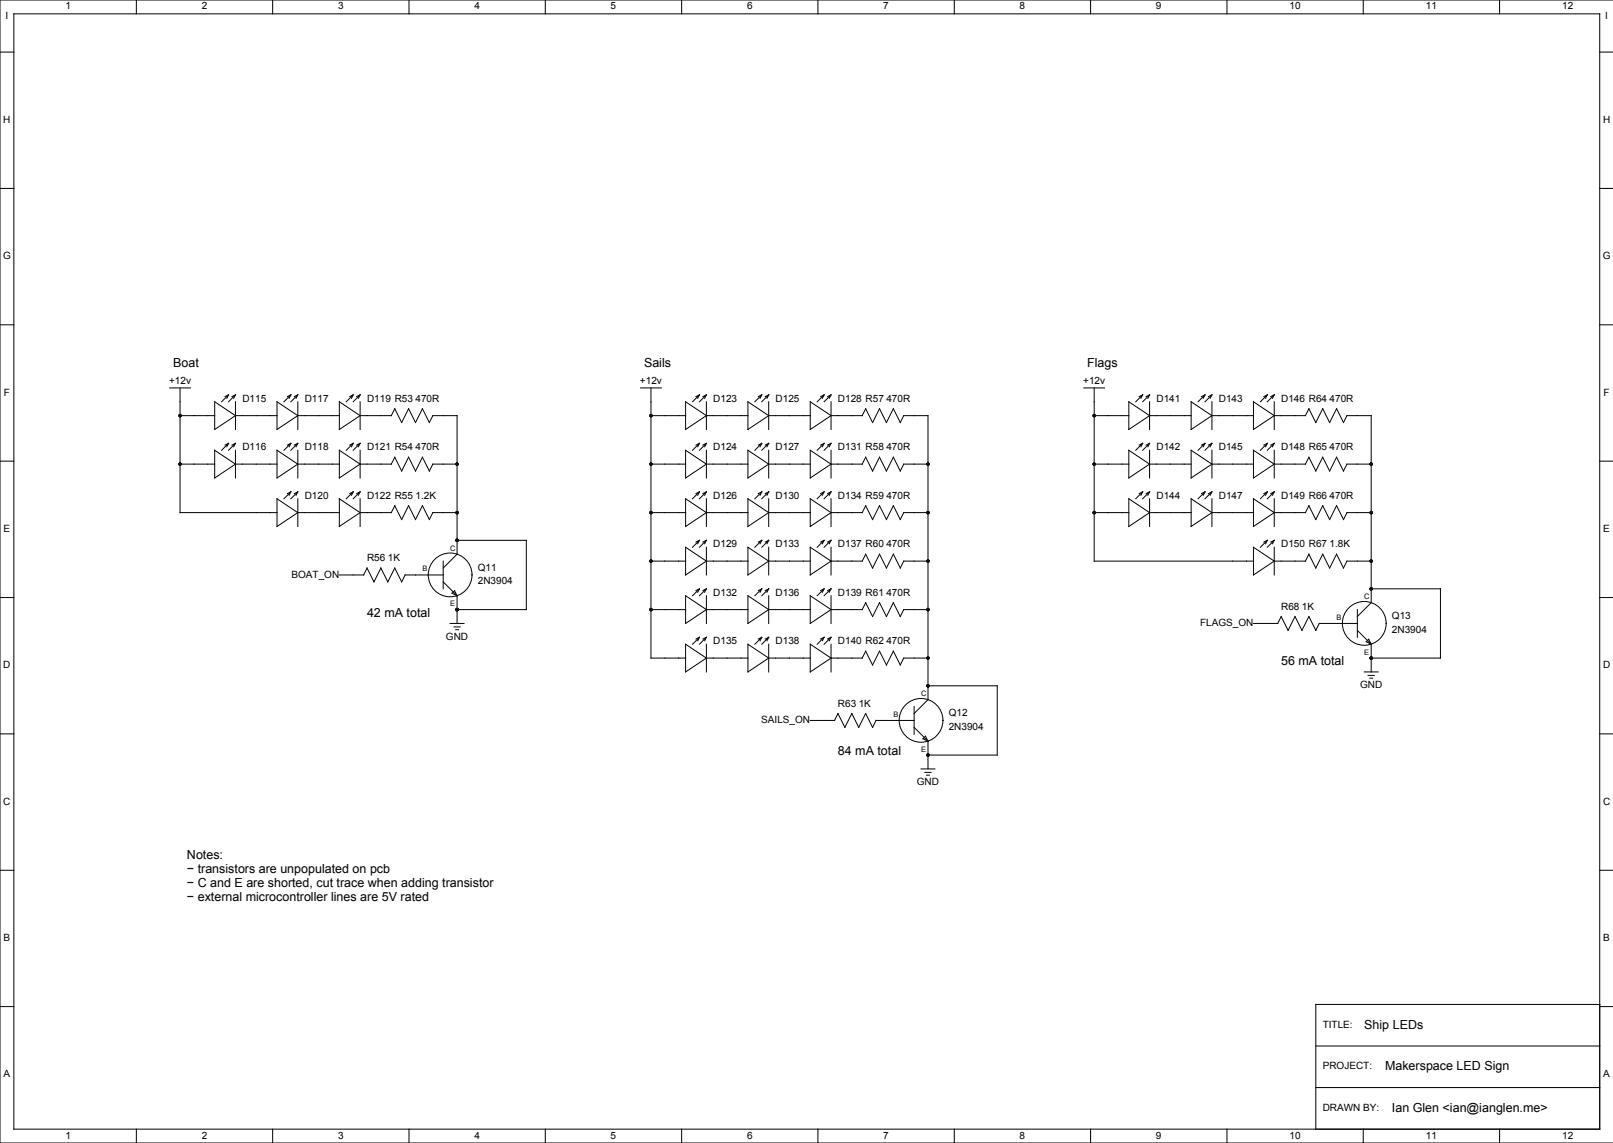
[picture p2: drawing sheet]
<svg xmlns="http://www.w3.org/2000/svg" width="592mm" height="419mm" viewBox="0 0 592 419" stroke-linecap="round" stroke-linejoin="round" font-family="sans-serif">
<g fill="none" stroke="#000" stroke-width=".37">
<path d="M0 19.1h5.1M5.1 5.1h581.6v408.9h-581.6zM50 0v5.1M100 0v5.1M150 0v5.1M200 0v5.1M250 0v5.1M300 0v5.1M350 0v5.1M400 0v5.1M450 0v5.1M500 0v5.1"/>
<path d="M550 0v5.1M586.7 19.1h5M591.7 0h-591.7v419.1h591.7M0 69.1h5.1M586.7 69.1h5M0 119.1h5.1M586.7 119.1h5M62.2 142.2h7.6M66 142.2v45.8h35.6M66 152.4h12.7M78.7 147.3l7.7 5.1-7.7 5.1zM83.8 144.8l-2.5 2.5"/>
<path d="M83.8 144.8l-.6 1.2M83.8 144.8l-1.3 .6M86.4 152.4h15.2M86.4 147.3v10.2M86.4 144.8l-2.6 2.5M86.4 144.8l-.7 1.2M86.4 144.8l-1.3 .6M101.6 147.3l7.6 5.1-7.6 5.1zM106.7 144.8l-2.6 2.5M106.7 144.8l-.7 1.2M106.7 144.8l-1.3 .6M109.2 152.4h15.3"/>
<path d="M109.2 147.3v10.2M109.2 144.8l-2.5 2.5M109.2 144.8l-.6 1.2M109.2 144.8l-1.3 .6M124.5 147.3l7.6 5.1-7.6 5.1zM129.5 144.8l-2.5 2.5M129.5 144.8l-.6 1.2M129.5 144.8l-1.2 .6M132.1 152.4h11.5M132.1 147.3v10.2M132.1 144.8l-2.6 2.5M132.1 144.8l-.7 1.2"/>
<path d="M132.1 144.8l-1.3 .6M143.5 152.4l1.3-2.5 2.5 5 2.6-5 2.5 5 2.5-5 2.6 5 1.2-2.5h8.9v50.8l-5 5.1M234.9 142.2h7.7M238.8 152.4h12.7M238.8 142.2v99.1h12.7M251.5 147.3l7.6 5.1-7.6 5.1zM256.5 144.8l-2.5 2.5M256.5 144.8l-.6 1.2M256.5 144.8l-1.2 .6M259.1 152.4h15.2M259.1 147.3v10.2M259.1 144.8l-2.6 2.5"/>
<path d="M259.1 144.8l-.7 1.2M259.1 144.8l-1.3 .6M274.3 147.3l7.6 5.1-7.6 5.1zM279.4 144.8l-2.5 2.5M279.4 144.8l-.6 1.2M279.4 144.8l-1.3 .6M281.9 152.4h15.3M281.9 147.3v10.2M281.9 144.8l-2.5 2.5M281.9 144.8l-.6 1.2M281.9 144.8l-1.2 .6M297.2 147.3l7.6 5.1-7.6 5.1z"/>
<path d="M302.3 144.8l-2.6 2.5M302.3 144.8l-.7 1.2M302.3 144.8l-1.3 .6M304.8 152.4h11.5l1.2-2.5 2.5 5 2.6-5 2.5 5 2.6-5 2.5 5 1.3-2.5h8.9v104.1l-5.1 5.1M304.8 147.3v10.2M304.8 144.8l-2.5 2.5M304.8 144.8l-.6 1.2M304.8 144.8l-1.3 .6M397.5 142.2h7.6M401.3 152.4h12.7M401.3 142.2v63.5h58.4M414 147.3l7.6 5.1-7.6 5.1z"/>
<path d="M419.1 144.8l-2.5 2.5M419.1 144.8l-.6 1.2M419.1 144.8l-1.3 .6M421.6 152.4h15.3M421.6 147.3v10.2M421.6 144.8l-2.5 2.5M421.6 144.8l-.6 1.2M421.6 144.8l-1.2 .6M436.9 147.3l7.6 5.1-7.6 5.1zM442 144.8l-2.6 2.5M442 144.8l-.7 1.2M442 144.8l-1.3 .6"/>
<path d="M444.5 152.4h15.2M444.5 147.3v10.2M444.5 144.8l-2.5 2.5M444.5 144.8l-.6 1.2M444.5 144.8l-1.3 .6M459.7 147.3l7.7 5.1-7.7 5.1zM464.8 144.8l-2.5 2.5M464.8 144.8l-.6 1.2M464.8 144.8l-1.2 .6M467.4 147.3v10.2M467.4 144.8l-2.6 2.5M467.4 144.8l-.7 1.2"/>
<path d="M467.4 144.8l-1.3 .6M480.1 149.9l2.5 5 2.5-5 2.6 5 2.5-5 2.6 5 1.2-2.5h8.9v68.6l-5.1 5.1M480.1 149.9l-1.3 2.5h-11.4M0 169.1h5.1M66 170.2h12.7M78.7 165.1l7.7 5.1-7.7 5.1zM83.8 162.6l-2.5 2.5M83.8 162.6l-.6 1.2M83.8 162.6l-1.3 .6M86.4 165.1v10.2M86.4 170.2h15.2M86.4 162.6l-2.6 2.5"/>
<path d="M86.4 162.6l-.7 1.2M86.4 162.6l-1.3 .6M101.6 165.1l7.6 5.1-7.6 5.1zM106.7 162.6l-2.6 2.5M106.7 162.6l-.7 1.2M106.7 162.6l-1.3 .6M109.2 170.2h15.3M109.2 165.1v10.2M109.2 162.6l-2.5 2.5M109.2 162.6l-.6 1.2M109.2 162.6l-1.3 .6M124.5 165.1l7.6 5.1-7.6 5.1z"/>
<path d="M129.5 162.6l-2.5 2.5M129.5 162.6l-.6 1.2M129.5 162.6l-1.2 .6M132.1 170.2h11.5M132.1 165.1v10.2M132.1 162.6l-2.6 2.5M132.1 162.6l-.7 1.2M132.1 162.6l-1.3 .6M143.5 170.2l1.3-2.6 2.5 5.1 2.6-5.1 2.5 5.1 2.5-5.1 2.6 5.1 1.2-2.5h8.9M238.8 170.2h12.7M251.5 165.1l7.6 5.1-7.6 5.1zM256.5 162.6l-2.5 2.5"/>
<path d="M256.5 162.6l-.6 1.2M256.5 162.6l-1.2 .6M259.1 170.2h15.2M259.1 165.1v10.2M259.1 162.6l-2.6 2.5M259.1 162.6l-.7 1.2M259.1 162.6l-1.3 .6M274.3 165.1l7.6 5.1-7.6 5.1zM279.4 162.6l-2.5 2.5M279.4 162.6l-.6 1.2M279.4 162.6l-1.3 .6M281.9 170.2h15.3"/>
<path d="M281.9 165.1v10.2M281.9 162.6l-2.5 2.5M281.9 162.6l-.6 1.2M281.9 162.6l-1.2 .6M297.2 165.1l7.6 5.1-7.6 5.1zM302.3 162.6l-2.6 2.5M302.3 162.6l-.7 1.2M302.3 162.6l-1.3 .6M304.8 170.2h11.5l1.2-2.6 2.5 5.1 2.6-5.1 2.5 5.1 2.6-5.1 2.5 5.1 1.3-2.5h8.9M304.8 165.1v10.2M304.8 162.6l-2.5 2.5M304.8 162.6l-.6 1.2"/>
<path d="M304.8 162.6l-1.3 .6M401.3 170.2h12.7M414 165.1l7.6 5.1-7.6 5.1zM419.1 162.6l-2.5 2.5M419.1 162.6l-.6 1.2M419.1 162.6l-1.3 .6M421.6 170.2h15.3M421.6 165.1v10.2M421.6 162.6l-2.5 2.5M421.6 162.6l-.6 1.2M421.6 162.6l-1.2 .6M436.9 165.1l7.6 5.1-7.6 5.1z"/>
<path d="M442 162.6l-2.6 2.5M442 162.6l-.7 1.2M442 162.6l-1.3 .6M444.5 170.2h15.2M444.5 165.1v10.2M444.5 162.6l-2.5 2.5M444.5 162.6l-.6 1.2M444.5 162.6l-1.3 .6M459.7 165.1l7.7 5.1-7.7 5.1zM464.8 162.6l-2.5 2.5M464.8 162.6l-.6 1.2M464.8 162.6l-1.2 .6"/>
<path d="M467.4 165.1v10.2M467.4 162.6l-2.6 2.5M467.4 162.6l-.7 1.2M467.4 162.6l-1.3 .6M480.1 167.6l2.5 5.1 2.5-5.1 2.6 5.1 2.5-5.1 2.6 5.1 1.2-2.5h8.9M480.1 167.6l-1.3 2.6h-11.4M586.7 169.1h5M101.6 182.9l7.6 5.1-7.6 5zM106.7 180.3l-2.6 2.6M106.7 180.3l-.7 1.3M106.7 180.3l-1.3 .7M109.2 188h15.3"/>
<path d="M109.2 182.9v10.1M109.2 180.3l-2.5 2.6M109.2 180.3l-.6 1.3M109.2 180.3l-1.3 .7M124.5 182.9l7.6 5.1-7.6 5zM129.5 180.3l-2.5 2.6M129.5 180.3l-.6 1.3M129.5 180.3l-1.2 .7M132.1 188h11.5M132.1 182.9v10.1M132.1 180.3l-2.6 2.6M132.1 180.3l-.7 1.3"/>
<path d="M132.1 180.3l-1.3 .7M143.5 188l1.3-2.6 2.5 5.1 2.6-5.1 2.5 5.1 2.5-5.1 2.6 5.1 1.2-2.5h8.9M167.6 198.1h25.4v25.4h-25.4M238.8 188h12.7M251.5 182.9l7.6 5.1-7.6 5zM256.5 180.3l-2.5 2.6M256.5 180.3l-.6 1.3M256.5 180.3l-1.2 .7M256.5 198.1l-2.5 2.6M256.5 198.1l-.6 1.3M256.5 198.1l-1.2 .7M259.1 188h15.2"/>
<path d="M259.1 182.9v10.1M259.1 180.3l-2.6 2.6M259.1 180.3l-.7 1.3M259.1 180.3l-1.3 .7M259.1 198.1l-2.6 2.6M259.1 198.1l-.7 1.3M259.1 198.1l-1.3 .7M274.3 182.9l7.6 5.1-7.6 5zM279.4 180.3l-2.5 2.6M279.4 180.3l-.6 1.3M279.4 180.3l-1.3 .7M279.4 198.1l-2.5 2.6"/>
<path d="M279.4 198.1l-.6 1.3M279.4 198.1l-1.3 .7M281.9 188h15.3M281.9 182.9v10.1M281.9 180.3l-2.5 2.6M281.9 180.3l-.6 1.3M281.9 180.3l-1.2 .7M281.9 198.1l-2.5 2.6M281.9 198.1l-.6 1.3M281.9 198.1l-1.2 .7M297.2 182.9l7.6 5.1-7.6 5zM302.3 180.3l-2.6 2.6"/>
<path d="M302.3 180.3l-.7 1.3M302.3 180.3l-1.3 .7M302.3 198.1l-2.6 2.6M302.3 198.1l-.7 1.3M302.3 198.1l-1.3 .7M304.8 188h11.5l1.2-2.6 2.5 5.1 2.6-5.1 2.5 5.1 2.6-5.1 2.5 5.1 1.3-2.5h8.9M304.8 182.9v10.1M304.8 180.3l-2.5 2.6M304.8 180.3l-.6 1.3M304.8 180.3l-1.3 .7M304.8 198.1l-2.5 2.6M304.8 198.1l-.6 1.3"/>
<path d="M304.8 198.1l-1.3 .7M401.3 188h12.7M414 182.9l7.6 5.1-7.6 5zM419.1 180.3l-2.5 2.6M419.1 180.3l-.6 1.3M419.1 180.3l-1.3 .7M421.6 188h15.3M421.6 182.9v10.1M421.6 180.3l-2.5 2.6M421.6 180.3l-.6 1.3M421.6 180.3l-1.2 .7M436.9 182.9l7.6 5.1-7.6 5z"/>
<path d="M442 180.3l-2.6 2.6M442 180.3l-.7 1.3M442 180.3l-1.3 .7M444.5 188h15.2M444.5 182.9v10.1M444.5 180.3l-2.5 2.6M444.5 180.3l-.6 1.3M444.5 180.3l-1.3 .7M459.7 182.9l7.7 5.1-7.7 5zM464.8 180.3l-2.5 2.6M464.8 180.3l-.6 1.3M464.8 180.3l-1.2 .7"/>
<path d="M464.8 198.1l-2.5 2.6M464.8 198.1l-.6 1.3M464.8 198.1l-1.2 .7M467.4 182.9v10.1M467.4 180.3l-2.6 2.6M467.4 180.3l-.7 1.3M467.4 180.3l-1.3 .7M467.4 198.1l-2.6 2.6M467.4 198.1l-.7 1.3M467.4 198.1l-1.3 .7M480.1 185.4l2.5 5.1 2.5-5.1 2.6 5.1 2.5-5.1 2.6 5.1 1.2-2.5h8.9M480.1 185.4l-1.3 2.6h-11.4"/>
<path d="M0 219.1h5.1M124.5 210.8h8.9M133.3 210.8l1.3-2.5 2.6 5.1 2.5-5.1 2.5 5.1 2.6-5.1 2.5 5.1 1.3-2.6h14M162.6 213.4l5 5M162.6 205.7v10.2M165.8 217.5l.9-.9 .9 1.8zM167.6 218.4v10.2M238.8 205.7h12.7M251.5 200.7l7.6 5-7.6 5.1zM251.5 218.4l7.6 5.1-7.6 5.1zM256.5 215.9l-2.5 2.5M256.5 215.9l-.6 1.3"/>
<path d="M256.5 215.9l-1.2 .6M259.1 200.7v10.1M259.1 218.4v10.2M259.1 205.7h15.2M259.1 215.9l-2.6 2.5M259.1 215.9l-.7 1.3M259.1 215.9l-1.3 .6M274.3 200.7l7.6 5-7.6 5.1zM274.3 218.4l7.6 5.1-7.6 5.1zM279.4 215.9l-2.5 2.5M279.4 215.9l-.6 1.3M279.4 215.9l-1.3 .6"/>
<path d="M281.9 205.7h15.3M281.9 200.7v10.1M281.9 218.4v10.2M281.9 215.9l-2.5 2.5M281.9 215.9l-.6 1.3M281.9 215.9l-1.2 .6M297.2 200.7l7.6 5-7.6 5.1zM297.2 218.4l7.6 5.1-7.6 5.1zM302.3 215.9l-2.6 2.5M302.3 215.9l-.7 1.3M302.3 215.9l-1.3 .6M304.8 205.7h11.5l1.2-2.5 2.5 5.1 2.6-5.1 2.5 5.1 2.6-5.1 2.5 5.1 1.3-2.6h8.9"/>
<path d="M304.8 200.7v10.1M304.8 218.4v10.2M304.8 215.9l-2.5 2.5M304.8 215.9l-.6 1.3M304.8 215.9l-1.3 .6M459.7 200.7l7.7 5-7.7 5.1zM467.4 200.7v10.1M480.1 203.2l2.5 5.1 2.5-5.1 2.6 5.1 2.5-5.1 2.6 5.1 1.2-2.6h8.9M480.1 203.2l-1.3 2.5h-11.4M502.9 215.9h25.4v25.4h-25.4M586.7 219.1h5M165.1 228.6h5.1"/>
<path d="M166.5 229.9h2.3M167.1 230.9h1M238.8 223.5h12.7M251.5 236.2l7.6 5.1-7.6 5.1zM256.5 233.7l-2.5 2.5M256.5 233.7l-.6 1.2M256.5 233.7l-1.2 .6M259.1 223.5h15.2M259.1 236.2v10.2M259.1 233.7l-2.6 2.5M259.1 233.7l-.7 1.2M259.1 233.7l-1.3 .6"/>
<path d="M274.3 236.2l7.6 5.1-7.6 5.1zM279.4 233.7l-2.5 2.5M279.4 233.7l-.6 1.2M279.4 233.7l-1.3 .6M281.9 223.5h15.3M281.9 236.2v10.2M281.9 233.7l-2.5 2.5M281.9 233.7l-.6 1.2M281.9 233.7l-1.2 .6M297.2 236.2l7.6 5.1-7.6 5.1zM302.3 233.7l-2.6 2.5M302.3 233.7l-.7 1.2"/>
<path d="M302.3 233.7l-1.3 .6M304.8 223.5h11.5l1.2-2.5 2.5 5.1 2.6-5.1 2.5 5.1 2.6-5.1 2.5 5.1 1.3-2.6h8.9M304.8 236.2v10.2M304.8 233.7l-2.5 2.5M304.8 233.7l-.6 1.2M304.8 233.7l-1.3 .6M459.7 228.6h9l1.2-2.5 2.5 5 2.6-5 2.5 5 2.6-5 2.5 5 1.3-2.5h13.9M497.8 231.1l5.1 5.1M497.8 223.5v10.2M502 234.4l.9 1.8-1.8-.9zM502.9 236.2v10.2M259.1 241.3h15.2"/>
<path d="M281.9 241.3h15.3M304.8 241.3h11.5l1.2-2.5 2.5 5 2.6-5 2.5 5 2.6-5 2.5 5 1.3-2.5h8.9M335.3 259.1v10.1M340.4 251.5h25.4v25.4h-25.4M500.4 246.4h5.1M501.8 247.6h2.3M502.4 248.7h1M0 269.1h5.1M297.2 264.2h8.9M306.1 264.2l1.2-2.6 2.6 5.1 2.5-5.1 2.6 5.1 2.5-5.1 2.5 5.1 1.3-2.5h14M335.3 266.7l5.1 5.1M339.4 270l1 1.8-1.9-.9z"/>
<path d="M340.4 271.8v10.1M586.7 269.1h5M337.8 281.9h5.1M339.2 283.2h2.3M339.9 284.2h1M0 319.1h5.1M586.7 319.1h5M0 369.1h5.1M586.7 368.3h-104.1v45.7M586.7 369.1h5M482.6 398.8h104.1M482.6 383.5h104.1"/>
<path d="M50 414v5.1M100 414v5.1M150 414v5.1M200 414v5.1M250 414v5.1M300 414v5.1M350 414v5.1M400 414v5.1M450 414v5.1M500 414v5.1M550 414v5.1"/>
<circle cx="165.1" cy="210.8" r="8"/>
<circle cx="500.4" cy="228.6" r="8"/>
<circle cx="337.8" cy="264.1" r="8"/>
</g>
<g fill="#000">
<circle cx="66" cy="152.4" r=".63"/>
<circle cx="238.8" cy="152.4" r=".64"/>
<circle cx="401.3" cy="152.4" r=".64"/>
<circle cx="66" cy="170.2" r=".64"/>
<circle cx="167.6" cy="170.2" r=".64"/>
<circle cx="238.8" cy="170.2" r=".64"/>
<circle cx="340.4" cy="170.2" r=".64"/>
<circle cx="401.3" cy="170.2" r=".64"/>
<circle cx="502.9" cy="170.2" r=".64"/>
<circle cx="167.6" cy="188" r=".64"/>
<circle cx="167.6" cy="198.1" r=".63"/>
<circle cx="238.8" cy="188" r=".64"/>
<circle cx="340.4" cy="188" r=".64"/>
<circle cx="401.3" cy="188" r=".64"/>
<circle cx="502.9" cy="188" r=".64"/>
<circle cx="238.8" cy="205.7" r=".64"/>
<circle cx="340.4" cy="205.7" r=".64"/>
<circle cx="502.9" cy="205.7" r=".64"/>
<circle cx="502.9" cy="215.9" r=".64"/>
<circle cx="167.6" cy="223.5" r=".63"/>
<circle cx="238.8" cy="223.5" r=".64"/>
<circle cx="340.4" cy="223.5" r=".64"/>
<circle cx="340.4" cy="251.5" r=".64"/>
<circle cx="340.4" cy="241.3" r=".64"/>
<circle cx="502.9" cy="241.3" r=".64"/>
<circle cx="340.4" cy="276.9" r=".64"/>
</g>
<g font-size="4.6">
<text x="63.5" y="134.6">Boat</text>
<text x="236.2" y="134.6">Sails</text>
<text x="398.8" y="134.6">Flags</text>
<text x="134.6" y="226.1">42 mA total</text>
<text x="469.9" y="243.8">56 mA total</text>
<text x="307.3" y="276.9">84 mA total</text>
<text x="68.6" y="314.8">Notes:</text>
<text x="68.6" y="319.9">− transistors are unpopulated on pcb</text>
<text x="68.6" y="325.1">− C and E are shorted, cut trace when adding transistor</text>
<text x="68.6" y="330.2">− external microcontroller lines are 5V rated</text>
<text x="500.4" y="377.1">Ship LEDs</text>
<text x="508" y="392.4">Makerspace LED Sign</text>
<text x="510.5" y="407.7">Ian Glen &lt;ian@ianglen.me&gt;</text>
</g>
<g font-size="3.7">
<text x="24" y="3.5">1</text>
<text x="74" y="3.5">2</text>
<text x="124" y="3.5">3</text>
<text x="174" y="3.5">4</text>
<text x="224" y="3.5">5</text>
<text x="274" y="3.5">6</text>
<text x="324" y="3.5">7</text>
<text x="374" y="3.5">8</text>
<text x="424" y="3.5">9</text>
<text x="473" y="3.5">10</text>
<text x="523" y="3.5">11</text>
<text x="573" y="3.5">12</text>
<text x="2" y="6.9">I</text>
<text x="588.8" y="6.9">I</text>
<text x="1.2" y="45">H</text>
<text x="588" y="45">H</text>
<text x="1.1" y="95.1">G</text>
<text x="587.9" y="95.1">G</text>
<text x="62" y="140.6">+12v</text>
<text x="234.7" y="140.6">+12v</text>
<text x="397.3" y="140.6">+12v</text>
<text x="1.4" y="145">F</text>
<text x="88.9" y="147.3">D115</text>
<text x="111.8" y="147.3">D117</text>
<text x="134.6" y="147.3">D119 R53 470R</text>
<text x="261.6" y="147.3">D123</text>
<text x="284.5" y="147.3">D125</text>
<text x="307.3" y="147.3">D128 R57 470R</text>
<text x="424.2" y="147.3">D141</text>
<text x="447" y="147.3">D143</text>
<text x="469.9" y="147.3">D146 R64 470R</text>
<text x="588.2" y="145">F</text>
<text x="88.9" y="165.1">D116</text>
<text x="111.8" y="165.1">D118</text>
<text x="134.6" y="165.1">D121 R54 470R</text>
<text x="261.6" y="165.1">D124</text>
<text x="284.5" y="165.1">D127</text>
<text x="307.3" y="165.1">D131 R58 470R</text>
<text x="424.2" y="165.1">D142</text>
<text x="447" y="165.1">D145</text>
<text x="469.9" y="165.1">D148 R65 470R</text>
<text x="111.8" y="182.9">D120</text>
<text x="134.6" y="182.9">D122 R55 1.2K</text>
<text x="261.6" y="182.9">D126</text>
<text x="284.5" y="182.9">D130</text>
<text x="307.3" y="182.9">D134 R59 470R</text>
<text x="424.2" y="182.9">D144</text>
<text x="447" y="182.9">D147</text>
<text x="469.9" y="182.9">D149 R66 470R</text>
<text x="1.3" y="195.1">E</text>
<text x="588.1" y="195.1">E</text>
<text x="261.6" y="200.7">D129</text>
<text x="284.5" y="200.7">D133</text>
<text x="307.3" y="200.7">D137 R60 470R</text>
<text x="469.9" y="200.7">D150 R67 1.8K</text>
<text x="134.6" y="205.7">R56 1K</text>
<text x="175.3" y="209.2">Q11</text>
<text x="106.9" y="211.8">BOAT_ON</text>
<text x="175.3" y="214.3">2N3904</text>
<text x="261.6" y="218.4">D132</text>
<text x="284.5" y="218.4">D136</text>
<text x="307.3" y="218.4">D139 R61 470R</text>
<text x="469.9" y="223.5">R68 1K</text>
<text x="510.5" y="227">Q13</text>
<text x="440.2" y="229.6">FLAGS_ON</text>
<text x="510.5" y="232.1">2N3904</text>
<text x="163.6" y="234.6">GND</text>
<text x="261.6" y="236.2">D135</text>
<text x="284.5" y="236.2">D138</text>
<text x="307.3" y="236.2">D140 R62 470R</text>
<text x="1.2" y="245">D</text>
<text x="588" y="245">D</text>
<text x="498.8" y="252.4">GND</text>
<text x="307.3" y="259.1">R63 1K</text>
<text x="348" y="262.6">Q12</text>
<text x="279.2" y="265.1">SAILS_ON</text>
<text x="348" y="267.7">2N3904</text>
<text x="336.3" y="288">GND</text>
<text x="1.2" y="295.1">C</text>
<text x="588" y="295.1">C</text>
<text x="1.3" y="345">B</text>
<text x="588.1" y="345">B</text>
<text x="485.1" y="376.9">TITLE:</text>
<text x="1.3" y="395.1">A</text>
<text x="485.1" y="392.1">PROJECT:</text>
<text x="588.1" y="395.1">A</text>
<text x="485.1" y="407.4">DRAWN BY:</text>
<text x="24" y="417.5">1</text>
<text x="74" y="417.5">2</text>
<text x="124" y="417.5">3</text>
<text x="174" y="417.5">4</text>
<text x="224" y="417.5">5</text>
<text x="274" y="417.5">6</text>
<text x="324" y="417.5">7</text>
<text x="374" y="417.5">8</text>
<text x="424" y="417.5">9</text>
<text x="473" y="417.5">10</text>
<text x="523" y="417.5">11</text>
<text x="573" y="417.5">12</text>
</g>
<g font-size="2.8">
<text x="165.1" y="201.9">C</text>
<text x="154.9" y="209.5">B</text>
<text x="500.4" y="219.7">C</text>
<text x="165.1" y="222.2">E</text>
<text x="490.2" y="227.3">B</text>
<text x="500.4" y="240">E</text>
<text x="337.8" y="255.3">C</text>
<text x="327.7" y="262.9">B</text>
<text x="337.8" y="275.6">E</text>
</g>
</svg>
